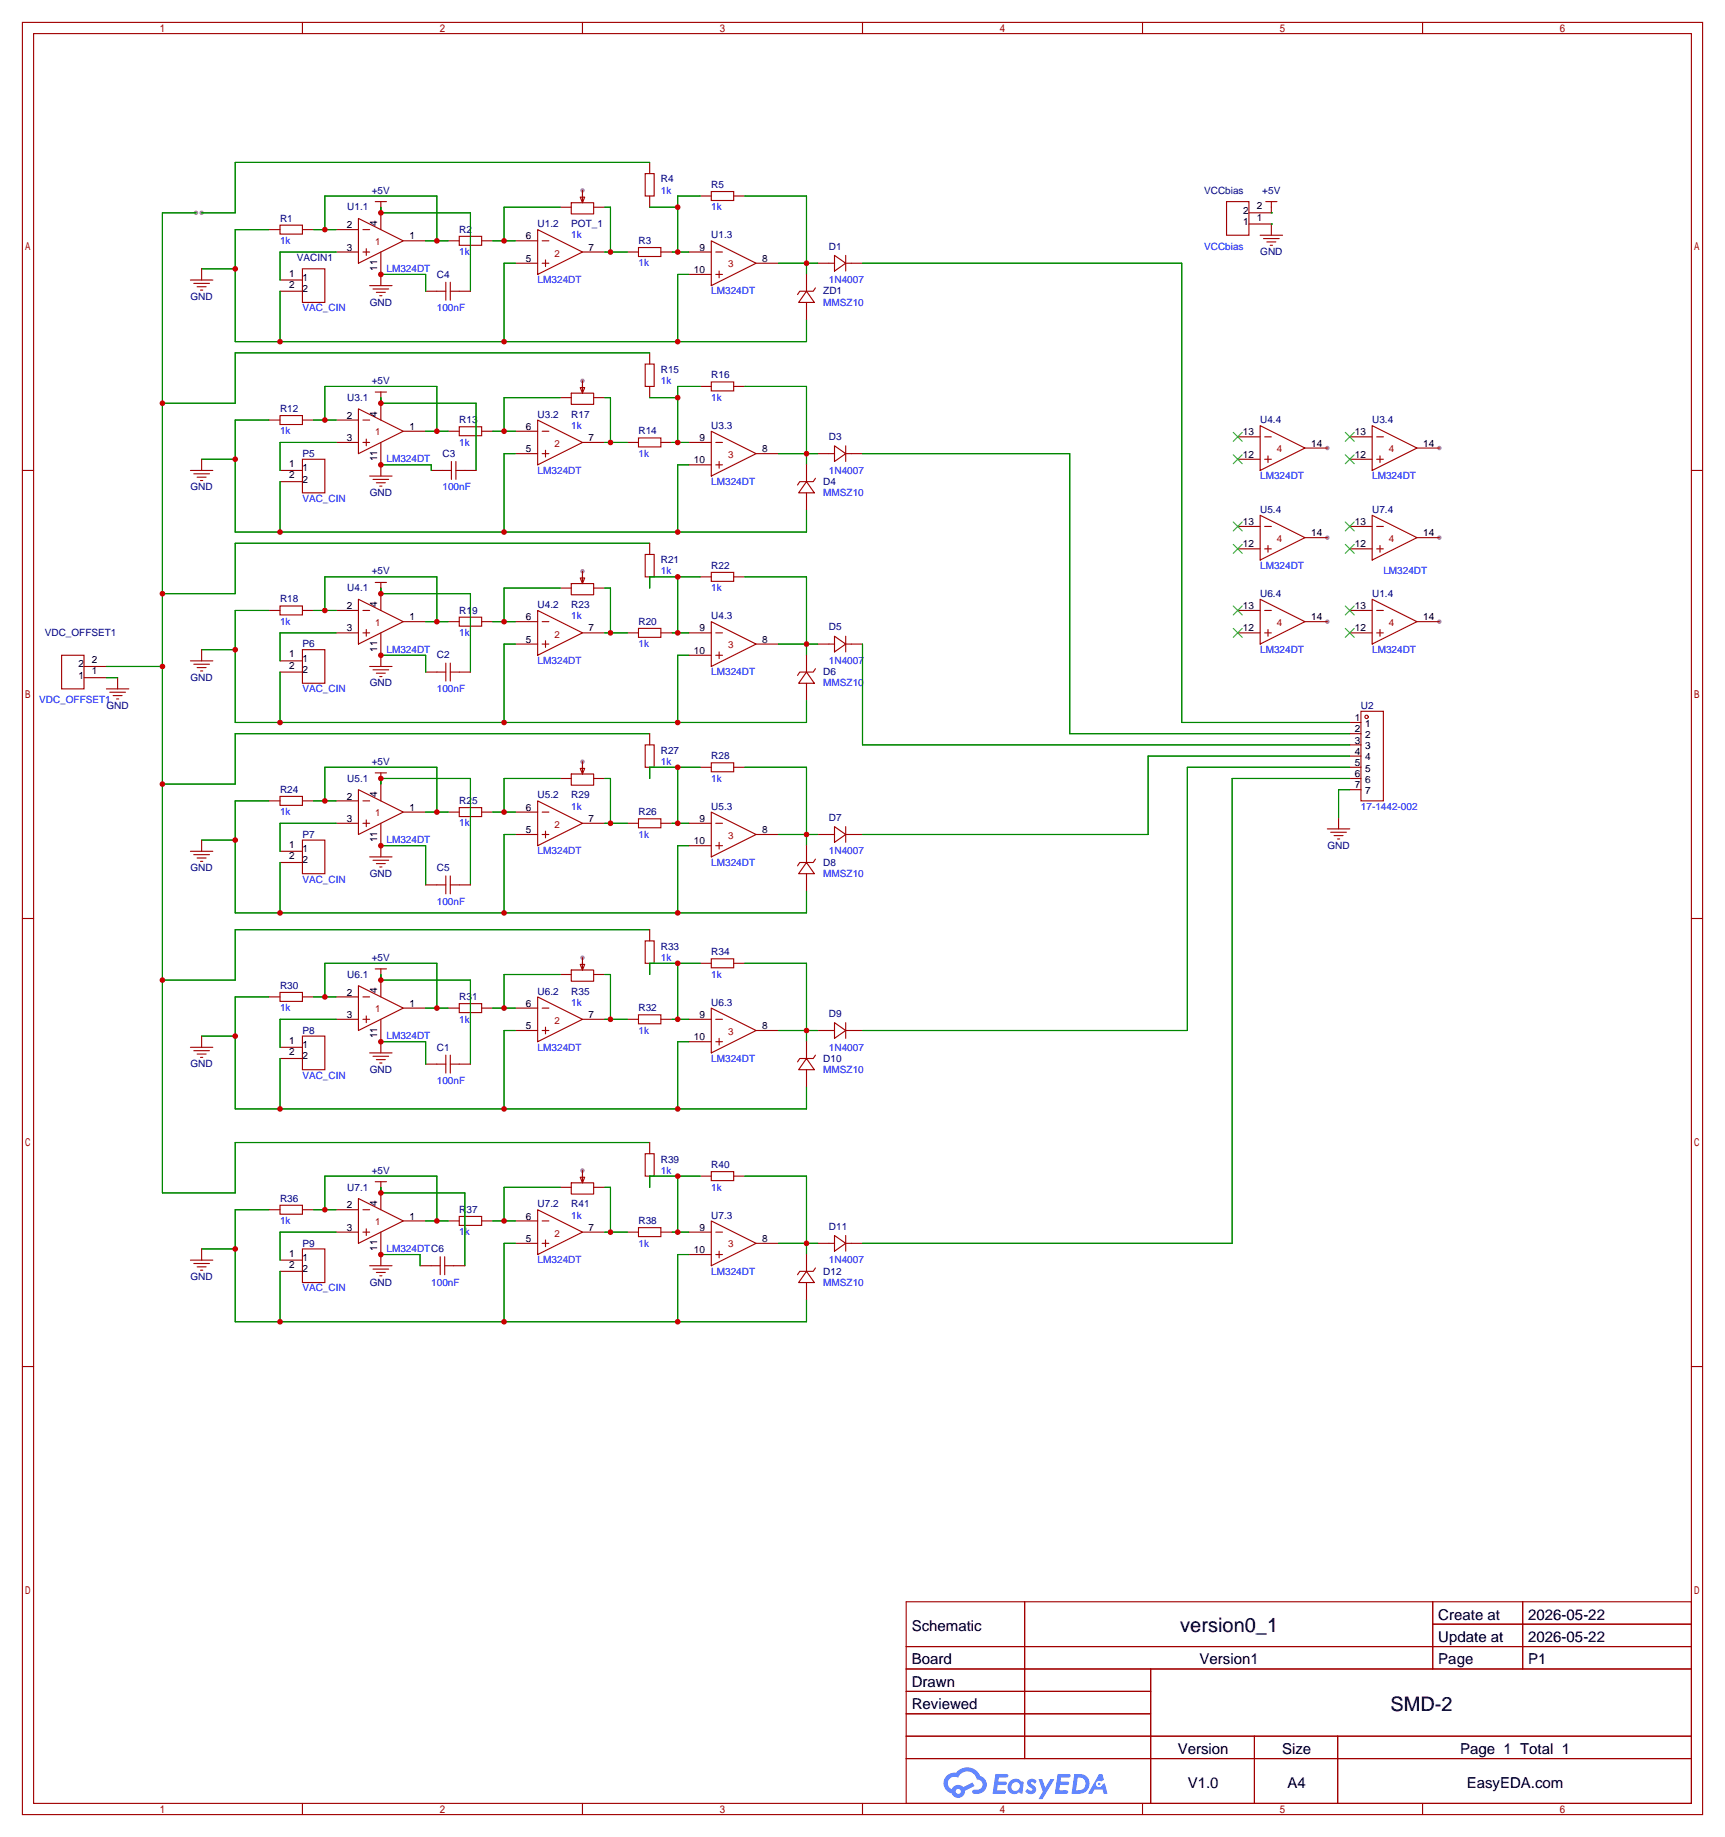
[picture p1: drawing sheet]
<svg xmlns="http://www.w3.org/2000/svg" width="391mm" height="417mm" viewBox="0 0 391 417" stroke-linecap="round" stroke-linejoin="round" font-family="sans-serif">
<g fill="#999">
<circle cx="326.4" cy="141" r=".51"/>
<circle cx="132.1" cy="43.2" r=".51"/>
<circle cx="132.1" cy="86.4" r=".51"/>
<circle cx="132.1" cy="129.5" r=".51"/>
<circle cx="132.1" cy="172.7" r=".51"/>
<circle cx="132.1" cy="217.2" r=".51"/>
<circle cx="132.1" cy="265.4" r=".51"/>
<circle cx="326.4" cy="101.6" r=".51"/>
<circle cx="326.4" cy="121.9" r=".51"/>
<circle cx="301" cy="101.6" r=".51"/>
<circle cx="301" cy="121.9" r=".51"/>
<circle cx="301" cy="141" r=".51"/>
<circle cx="45.7" cy="48.3" r=".51"/>
<circle cx="44.4" cy="48.3" r=".51"/>
</g>
<g fill="none" stroke="#a10000" stroke-width=".25">
<path d="M5.1 5.1h381v406.4h-381zM7.6 7.6h375.9v401.3h-375.9zM68.6 5.1v2.5M132.1 5.1v2.5M195.6 5.1v2.5M259.1 5.1v2.5M322.6 5.1v2.5M5.1 106.7h2.5M383.5 106.7h2.6M5.1 208.3h2.5M383.5 208.3h2.6M5.1 309.9h2.5"/>
<path d="M383.5 309.9h2.6M205.5 363.2h178v45.7h-178zM205.5 373.4h178M205.5 378.5h178M232.3 363.2v35.6M260.9 378.5v30.4M324.9 363.2v15.3M324.9 368.3h58.6M345.3 363.2v15.3M205.5 383.5h55.4M205.5 393.7h178M205.5 388.6h55.4"/>
<path d="M205.5 398.8h178M284.5 393.7v15.2M303.3 393.7v15.2M68.6 408.9v2.6M132.1 408.9v2.6M195.6 408.9v2.6M259.1 408.9v2.6M322.6 408.9v2.6"/>
</g>
<g fill="#5487ff">
<path d="M233.2 403.6a1.3 1.3 0 0 1 1.9 .3l-.4 .6a.54 .54 0 0 0-1-.2l.2 .2a1.28 1.28 0 0 1 .7 2 1.53 1.53 0 0 1-2.1-.3l.5-.6 .8 .5a.31 .31 0 0 0 .3-.3 .31 .31 0 0 0-.3-.3 1.12 1.12 0 0 1-.6-1.9z"/>
<path d="M235.5 403.4h.8l.7 2 1.2-2h.9l-2.7 4.6h-.9l1-1.7z"/>
<path d="M225.7 402.3h2.3a.46 .46 0 0 1 .5 .1 .46 .46 0 0 1 .1 .5l-.4 .2h-1.7l-.1 .9h1.6a.4 .4 0 0 1 .3 .4 .4 .4 0 0 1-.4 .4h-1.7l-.1 1.2h1.3a.46 .46 0 0 1 .6 .1 .46 .46 0 0 1 .1 .5l-.4 .2h-2.6z"/>
<path d="M239.8 402.3h2.3a.47 .47 0 0 1 .5 .1 .47 .47 0 0 1 .1 .5l-.3 .2h-1.8l-.1 .9h1.6a.4 .4 0 0 1 .4 .4 .4 .4 0 0 1-.5 .4h-1.6l-.2 1.2h1.4a.46 .46 0 0 1 .5 .1 .46 .46 0 0 1 .1 .5l-.4 .2h-2.6z"/>
<path d="M249.2 402.3h.8l.3 1.3-.6 .4a.75 .75 0 0 0-1.1 .3 .75 .75 0 0 0 .4 1 .75 .75 0 0 0 1-.7l.5-.2 .6 2.3h-.8l-.3-.9h-1.8l-.5 .9h-1z"/>
<path d="M243.6 402.3l-.6 4.5h1.4a2.27 2.27 0 0 0 2.7-2.3 2.27 2.27 0 0 0-2.7-2.2zM244.4 403.1a1.5 1.5 0 0 1 1.8 1.5 1.5 1.5 0 0 1-1.9 1.4h-.3z"/>
<path d="M229 403.9a1.6 1.6 0 0 0-.3 2.3 1.6 1.6 0 0 0 2.3 .2l.8 .4 .3-2.5-.1-.3h-.5a1.58 1.58 0 0 0-2.5-.1zM229.6 404.4a.98 .98 0 0 1 1.6 .4 .98 .98 0 0 1-1 1.3 .94 .94 0 0 1-.9-.6 .94 .94 0 0 1 .3-1.1z"/>
<path d="M214.7 402.7a2.37 2.37 0 0 0 1.1 4 1.54 1.54 0 0 0 1.8 1 1.54 1.54 0 0 0 1.2-1.6l2.2-1.1-.5-.8-2.1 1a1.57 1.57 0 0 0-2.6 .5 1.5 1.5 0 0 1-.7-2.1 1.5 1.5 0 0 1 2.2-.5 2.23 2.23 0 0 1 2.3-1.4 2.23 2.23 0 0 1 1.9 1.8 1.16 1.16 0 0 1 1.3 1.1 1.16 1.16 0 0 1-1.1 1.2h-.7a.47 .47 0 0 0-.6 .4 .47 .47 0 0 0 .5 .6 2.14 2.14 0 0 0 2.7-1.4 2.14 2.14 0 0 0-1.3-2.7 3.2 3.2 0 0 0-5.5-.7l-1.1 .1zM216.7 406.2a.6 .6 0 0 1 1.2 0 .6 .6 0 0 1-1.2 0z"/>
<circle cx="249.2" cy="404.5" r=".28"/>
</g>
<g fill="none" stroke="#a10000" stroke-width=".25">
<path d="M146.3 39.4h2v5.1h-2zM147.3 36.8v2.6M61 52.1h2.5M63.5 51.1h5.1v2h-5.1zM68.6 52.1h2.5M76.2 52.1h5.1M76.2 57.2h5.1M81.3 49.5l10.1 5.1-10.1 5.1zM82.3 52.1h1.5M82.3 57.2h1.5M83.1 56.4v1.5M85.1 45.7h2.5"/>
<path d="M86.4 45.7v6.4M86.4 57.2v7.6M91.4 54.6h5.1M101.6 54.6h2.5M104.1 53.6h5.1v2h-5.1zM109.2 54.6h2.6M116.8 54.6h5.1M116.8 59.7h5.1M121.9 52.1l10.2 5.1-10.2 5zM122.9 54.6h1.6M122.9 59.7h1.6M123.7 58.9v1.6"/>
<path d="M127 47h2.5M129.5 46h5.1v2.5h-5.1zM131.6 44.7h1l-.5 1.3zM132.1 57.2h5.1M132.1 43.2v2.5M134.6 47h2.6M142.2 57.2h2.6M144.8 56.1h5.1v2.1h-5.1zM147.3 44.4v2.6M149.9 57.2h2.5M156.2 57.2h5.1M158.7 44.4h2.6"/>
<path d="M161.3 43.4h5.1v2.1h-5.1zM161.3 54.6l10.1 5.1-10.1 5.1zM162.3 57.2h1.5M166.4 44.4h2.5M171.4 59.7h5.1M185.4 59.7h3.8M189.2 57.9l2.6 1.8-2.6 1.8zM191.8 59.7h3.8M191.8 57.9v3.6M278.1 45.7h5.1v7.6h-5.1zM283.2 50.8h5.1v2.5M285.8 53.3h5"/>
<path d="M286.5 54.1h3.6M287 45.7h2.6M287.3 54.9h2M288 55.6h.5M288.3 45.7v2.6h-5.1M43.2 63.5h5.1M43.9 64.3h3.6M44.7 65h2M45.5 65.8h.5M45.7 61v2.5M63.5 63.5h5.1M63.5 66h5.1"/>
<path d="M68.6 61h5.1v7.6h-5.1zM83.8 64.8h5.1M84.6 65.5h3.5M85.3 66.3h2.1M86.1 67.1h.5M96.5 66h4.6M101.1 64v4.1M102.1 66h4.6M102.1 64v4.1M156.2 62.2h5.1M162.3 62.2h1.5M163.1 61.5v1.5"/>
<path d="M182.9 66l1.8 2.6h-3.6zM182.9 62.2v3.8M182.9 68.6v3.8M184.9 65.3l-.5 .7h-3l-.6 .8M61 95.3h2.5M63.5 94.2h5.1v2.1h-5.1zM68.6 95.3h2.5M76.2 95.3h5.1M81.3 92.7l10.1 5.1-10.1 5.1zM82.3 95.3h1.5M83.1 99.6v1.5M85.1 88.9h2.5"/>
<path d="M86.4 88.9v6.4M91.4 97.8h5.1M101.6 97.8h2.5M104.1 96.8h5.1v2h-5.1zM109.2 97.8h2.6M116.8 97.8h5.1M121.9 95.3l10.2 5-10.2 5.1zM122.9 97.8h1.6M127 90.2h2.5M129.5 89.2h5.1v2.5h-5.1zM131.6 87.9h1l-.5 1.3zM132.1 86.4v2.5"/>
<path d="M134.6 90.2h2.6M144.8 99.3h5.1v2h-5.1zM146.3 82.6h2v5h-2zM147.3 80v2.6M147.3 87.6v2.6M158.7 87.6h2.6M161.3 86.6h5.1v2h-5.1zM161.3 97.8l10.1 5.1-10.1 5.1zM166.4 87.6h2.5M280.7 99.1h5.1M285.8 96.5l10.1 5.1-10.1 5.1zM286.8 99.1h1.5"/>
<path d="M306.1 99.1h5M311.1 96.5l10.2 5.1-10.2 5.1zM312.2 99.1h1.5M43.2 106.7h5.1M43.9 107.4h3.6M44.7 108.2h2M45.5 109h.5M45.7 104.1v2.6M63.5 106.7h5.1M63.5 109.2h5.1M68.6 104.1h5.1v7.7h-5.1zM76.2 100.3h5.1"/>
<path d="M82.3 100.3h1.5M83.8 108h5.1M84.6 108.7h3.5M85.3 109.5h2.1M86.1 110.2h.5M86.4 100.3v7.7M97.8 106.7h4.6M102.4 104.6v4.1M103.4 106.7h4.5M103.4 104.6v4.1M116.8 102.9h5.1M122.9 102.9h1.6"/>
<path d="M123.7 102.1v1.5M132.1 100.3h5.1M142.2 100.3h2.6M149.9 100.3h2.5M156.2 100.3h5.1M156.2 105.4h5.1M162.3 100.3h1.5M162.3 105.4h1.5M163.1 104.6v1.6M171.4 102.9h5.1M182.9 109.2l1.8 2.6h-3.6zM182.9 105.4v3.8"/>
<path d="M182.9 111.8v3.8M184.9 108.5l-.5 .7h-3l-.6 .8M185.4 102.9h3.8M189.2 101.1l2.6 1.8-2.6 1.7zM191.8 101.1v3.5M191.8 102.9h3.8M280.7 104.1h5.1M280.7 119.4h5.1M285.8 116.8l10.1 5.1-10.1 5.1zM286.8 104.1h1.5M286.8 119.4h1.5M287.5 103.4v1.5"/>
<path d="M295.9 101.6h5.1M306.1 104.1h5M306.1 119.4h5M311.1 116.8l10.2 5.1-10.2 5.1zM312.2 104.1h1.5M312.2 119.4h1.5M312.9 103.4v1.5M321.3 101.6h5.1M61 138.4h2.5M63.5 137.4h5.1v2h-5.1zM68.6 138.4h2.5M76.2 138.4h5.1"/>
<path d="M81.3 135.9l10.1 5.1-10.1 5.1zM82.3 138.4h1.5M85.1 132.1h2.5M86.4 132.1v6.3M104.1 140h5.1v2h-5.1zM121.9 138.4l10.2 5.1-10.2 5.1zM127 133.4h2.5M129.5 132.3h5.1v2.6h-5.1zM131.6 131.1h1l-.5 1.2zM132.1 129.5v2.6M134.6 133.4h2.6M146.3 125.7h2v5.1h-2z"/>
<path d="M147.3 123.2v2.5M147.3 130.8v2.6M158.7 130.8h2.6M161.3 129.8h5.1v2h-5.1zM166.4 130.8h2.5M280.7 138.4h5.1M280.7 124.5h5.1M285.8 135.9l10.1 5.1-10.1 5.1zM286.8 138.4h1.5M286.8 124.5h1.5M287.5 123.7v1.5M295.9 121.9h5.1"/>
<path d="M306.1 138.4h5M306.1 124.5h5M311.1 135.9l10.2 5.1-10.2 5.1zM312.2 138.4h1.5M312.2 124.5h1.5M312.9 123.7v1.5M321.3 121.9h5.1M14 148.6h5v7.6h-5zM19 153.7h5.1M19 151.1h5.1M24.1 156.2h5.1M24.9 157h3.5"/>
<path d="M25.7 157.7h2M26.4 158.5h.5M26.7 153.7v2.5M43.2 149.9h5.1M43.9 150.6h3.6M44.7 151.4h2M45.5 152.1h.5M45.7 147.3v2.6M63.5 149.9h5.1M63.5 152.4h5.1M68.6 147.3h5.1v7.6h-5.1zM76.2 143.5h5.1"/>
<path d="M82.3 143.5h1.5M83.1 142.7v1.6M83.8 151.1h5.1M84.6 151.9h3.5M85.3 152.7h2.1M86.1 153.4h.5M86.4 143.5v7.6M91.4 141h5.1M96.5 152.4h4.6M101.1 150.4v4M101.6 141h2.5M102.1 152.4h4.6"/>
<path d="M102.1 150.4v4M109.2 141h2.6M116.8 141h5.1M116.8 146.1h5.1M122.9 141h1.6M122.9 146.1h1.6M123.7 145.3v1.5M132.1 143.5h5.1M142.2 143.5h2.6M144.8 142.5h5.1v2h-5.1zM149.9 143.5h2.5M156.2 143.5h5.1"/>
<path d="M156.2 148.6h5.1M161.3 141l10.1 5.1-10.1 5zM162.3 143.5h1.5M162.3 148.6h1.5M163.1 147.8v1.6M171.4 146.1h5.1M182.9 152.4l1.8 2.5h-3.6zM182.9 148.6v3.8M182.9 154.9v3.9M184.9 151.6l-.5 .8h-3l-.6 .8M185.4 146.1h3.8M189.2 144.3l2.6 1.8-2.6 1.7z"/>
<path d="M191.8 144.3v3.5M191.8 146.1h3.8M280.7 143.5h5.1M286.8 143.5h1.5M287.5 142.7v1.6M295.9 141h5.1M306.1 143.5h5M312.2 143.5h1.5M312.9 142.7v1.6M321.3 141h5.1M81.3 179.1l10.1 5.1-10.1 5zM85.1 175.3h2.5"/>
<path d="M86.4 175.3v6.3M127 176.5h2.5M129.5 175.5h5.1v2.6h-5.1zM131.6 174.2h1l-.5 1.3zM132.1 172.7v2.6M134.6 176.5h2.6M146.3 168.9h2v5.1h-2zM147.3 166.4v2.5M147.3 174v2.5M158.7 174h2.6M161.3 173h5.1v2h-5.1zM166.4 174h2.5"/>
<path d="M306.1 163.8h2.5M306.1 166.4h2.5M306.1 168.9h2.5M306.1 171.5h2.5M306.1 174h2.5M306.1 176.5h2.5M306.1 179.1h2.5M308.6 161.3h5.1v20.3h-5.1zM43.2 193h5.1M43.9 193.8h3.6M44.7 194.6h2M45.5 195.3h.5"/>
<path d="M45.7 190.5v2.5M61 181.6h2.5M63.5 180.6h5.1v2h-5.1zM63.5 193h5.1M63.5 195.6h5.1M68.6 190.5h5.1v7.6h-5.1zM68.6 181.6h2.5M76.2 181.6h5.1M76.2 186.7h5.1M82.3 181.6h1.5M82.3 186.7h1.5M83.1 185.9v1.6"/>
<path d="M83.8 194.3h5.1M84.6 195.1h3.5M85.3 195.8h2.1M86.1 196.6h.5M86.4 186.7v7.6M91.4 184.2h5.1M101.1 198.6v4.1M101.6 184.2h2.5M102.1 198.6v4.1M104.1 183.1h5.1v2.1h-5.1zM109.2 184.2h2.6M116.8 184.2h5.1"/>
<path d="M116.8 189.2h5.1M121.9 181.6l10.2 5.1-10.2 5.1zM122.9 184.2h1.6M122.9 189.2h1.6M123.7 188.5v1.5M132.1 186.7h5.1M142.2 186.7h2.6M144.8 185.7h5.1v2h-5.1zM149.9 186.7h2.5M156.2 186.7h5.1M156.2 191.8h5.1M161.3 184.2l10.1 5-10.1 5.1z"/>
<path d="M162.3 186.7h1.5M162.3 191.8h1.5M163.1 191v1.5M171.4 189.2h5.1M182.9 195.6l1.8 2.5h-3.6zM182.9 191.8v3.8M182.9 198.1v3.8M184.9 194.8l-.5 .8h-3l-.6 .7M185.4 189.2h3.8M189.2 187.5l2.6 1.7-2.6 1.8zM191.8 187.5v3.5M191.8 189.2h3.8"/>
<path d="M301 188h5.1M301.8 188.7h3.5M302.5 189.5h2M303.3 190.2h.5M303.5 185.4v2.6M85.1 219.7h2.5M86.4 219.7v6.4M96.5 200.7h4.6M102.1 200.7h4.6M129.5 220h5.1v2.5h-5.1zM131.6 218.7h1l-.5 1.3zM132.1 217.2v2.5"/>
<path d="M146.3 213.4h2v5h-2zM147.3 210.8v2.6M147.3 218.4v2.6M158.7 218.4h2.6M161.3 217.4h5.1v2.1h-5.1zM166.4 218.4h2.5M43.2 237.5h5.1M43.9 238.3h3.6M44.7 239h2M45.5 239.8h.5M45.7 235v2.5M61 226.1h2.5"/>
<path d="M63.5 225h5.1v2.1h-5.1zM63.5 237.5h5.1M68.6 235h5.1v7.6h-5.1zM68.6 226.1h2.5M76.2 226.1h5.1M76.2 231.1h5.1M81.3 223.5l10.1 5.1-10.1 5.1zM82.3 226.1h1.5M82.3 231.1h1.5M83.1 230.4v1.5M83.8 238.8h5.1M84.6 239.5h3.5"/>
<path d="M86.4 231.1v7.7M91.4 228.6h5.1M101.1 239.3v4M101.6 228.6h2.5M102.1 239.3v4M104.1 227.6h5.1v2h-5.1zM109.2 228.6h2.6M116.8 228.6h5.1M116.8 233.7h5.1M121.9 226.1l10.2 5-10.2 5.1zM122.9 228.6h1.6M122.9 233.7h1.6"/>
<path d="M123.7 232.9v1.5M127 221h2.5M132.1 231.1h5.1M134.6 221h2.6M142.2 231.1h2.6M144.8 230.1h5.1v2.1h-5.1zM149.9 231.1h2.5M156.2 231.1h5.1M156.2 236.2h5.1M161.3 228.6l10.1 5.1-10.1 5.1zM162.3 231.1h1.5M162.3 236.2h1.5"/>
<path d="M163.1 235.5v1.5M171.4 233.7h5.1M182.9 236.2v3.8M184.9 239.3l-.5 .7h-3l-.6 .8M185.4 233.7h3.8M189.2 231.9l2.6 1.8-2.6 1.8zM191.8 231.9v3.6M191.8 233.7h3.8M63.5 240h5.1M85.3 240.3h2.1M86.1 241h.5M96.5 241.3h4.6"/>
<path d="M102.1 241.3h4.6M147.3 259.1v2.5M182.9 240l1.8 2.6h-3.6zM182.9 242.6v3.8M61 274.3h2.5M63.5 273.3h5.1v2h-5.1zM68.6 274.3h2.5M76.2 274.3h5.1M76.2 279.4h5.1M81.3 271.8l10.1 5.1-10.1 5zM82.3 274.3h1.5M82.3 279.4h1.5"/>
<path d="M83.1 278.6v1.6M85.1 268h2.5M86.4 268v6.3M86.4 279.4v7.6M91.4 276.9h5.1M101.6 276.9h2.5M104.1 275.8h5.1v2.1h-5.1zM109.2 276.9h2.6M116.8 276.9h5.1M121.9 274.3l10.2 5.1-10.2 5.1zM122.9 276.9h1.6M127 269.2h2.5"/>
<path d="M129.5 268.2h5.1v2.6h-5.1zM131.6 267h1l-.5 1.2zM132.1 265.4v2.6M132.1 279.4h5.1M134.6 269.2h2.6M142.2 279.4h2.6M144.8 278.4h5.1v2h-5.1zM146.3 261.6h2v5.1h-2zM147.3 266.7v2.5M149.9 279.4h2.5M156.2 279.4h5.1M158.7 266.7h2.6"/>
<path d="M161.3 265.7h5.1v2h-5.1zM161.3 276.9l10.1 5-10.1 5.1zM162.3 279.4h1.5M166.4 266.7h2.5M43.2 285.8h5.1M43.9 286.5h3.6M44.7 287.3h2M45.5 288h.5M45.7 283.2v2.6M63.5 285.8h5.1M63.5 288.3h5.1M68.6 283.2h5.1v7.6h-5.1z"/>
<path d="M83.8 287h5.1M84.6 287.8h3.5M85.3 288.5h2.1M86.1 289.3h.5M95.2 287h4.6M99.8 285v4.1M100.8 287h4.6M100.8 285v4.1M116.8 281.9h5.1M122.9 281.9h1.6M123.7 281.2v1.5M156.2 284.5h5.1"/>
<path d="M162.3 284.5h1.5M163.1 283.7v1.5M171.4 281.9h5.1M182.9 288.3l1.8 2.5h-3.6zM182.9 284.5v3.8M182.9 290.8v3.8M184.9 287.5l-.5 .8h-3l-.6 .8M185.4 281.9h3.8M189.2 280.2l2.6 1.7-2.6 1.8zM191.8 280.2v3.5M191.8 281.9h3.8"/>
<circle cx="309.9" cy="162.6" r=".38"/>
</g>
<g fill="none" stroke="#3c3" stroke-width=".25">
<path d="M279.7 98l2 2.1M281.7 98l-2 2.1M305.1 98l2 2.1M307.1 98l-2 2.1M279.7 103.1l2 2.1M279.7 118.4l2 2M281.7 103.1l-2 2.1M281.7 118.4l-2 2M305.1 103.1l2 2.1M305.1 118.4l2 2M307.1 103.1l-2 2.1M307.1 118.4l-2 2"/>
<path d="M279.7 123.4l2 2.1M279.7 137.4l2 2M281.7 123.4l-2 2.1M281.7 137.4l-2 2M305.1 137.4l2 2M305.1 123.4l2 2.1M307.1 137.4l-2 2M307.1 123.4l-2 2.1M279.7 142.5l2 2M281.7 142.5l-2 2M305.1 142.5l2 2M307.1 142.5l-2 2"/>
</g>
<g fill="none" stroke="#008700" stroke-width=".25">
<path d="M147.3 36.8h-94v11.5h-7.6M44.4 48.3h-7.6v222.2h16.5v-11.4h94M61 52.1h-7.7v25.4h129.6v-5.1M71.1 52.1h5.1M73.7 52.1v-7.7h25.4v10.2M76.2 57.2h-12.7v6.3M86.4 47v1.3h20.3v17.7M96.5 54.6h5.1M111.8 54.6h5M116.8 59.7h-2.5v17.8M127 47h-12.7v7.6M137.2 47h1.2v10.2"/>
<path d="M137.2 57.2h5M147.3 47h6.4M152.4 57.2h3.8M158.7 44.4h-5v12.8M168.9 44.4h14v17.8M176.5 59.7h8.9M195.6 59.7h72.4v104.1h38.1M288.3 48.3h.1M288.3 50.8h.1M45.7 61h7.6M63.5 66v11.5M86.4 62.2h10.1v3.8"/>
<path d="M156.2 62.2h-2.5v15.3M61 95.3h-7.7v25.4h129.6v-5.1M71.1 95.3h5.1M73.7 95.3v-7.7h25.4v10.2M86.4 90.2v1.2h21.5v15.3M96.5 97.8h5.1M111.8 97.8h5M127 90.2h-12.7v7.6M137.2 90.2h1.2v10.1M147.3 80h-94v11.4h-16.5M147.3 90.2h6.4M158.7 87.6h-5v12.7"/>
<path d="M168.9 87.6h14v17.8M45.7 104.1h7.6M63.5 109.2v11.5M76.2 100.3h-12.7v6.4M86.4 105.4h11.4v1.3M116.8 102.9h-2.5v17.8M137.2 100.3h5M152.4 100.3h3.8M156.2 105.4h-2.5v15.3M176.5 102.9h8.9M195.6 102.9h47v63.5h63.5M61 138.4h-7.7v25.4h129.6v-5"/>
<path d="M71.1 138.4h5.1M73.7 138.4v-7.6h25.4v10.2M86.4 133.4v1.2h20.3v17.8M127 133.4h-12.7v7.6M137.2 133.4h1.2v10.1M147.3 123.2h-94v11.4h-16.5M153.7 130.8v12.7M158.7 130.8h-11.4v2.6M168.9 130.8h14v17.8M24.1 151.1h12.7M24.1 153.7h2.6M45.7 147.3h7.6"/>
<path d="M63.5 152.4v11.4M76.2 143.5h-12.7v6.4M86.4 148.6h10.1v3.8M96.5 141h5.1M111.8 141h5M116.8 146.1h-2.5v17.7M137.2 143.5h5M152.4 143.5h3.8M156.2 148.6h-2.5v15.2M176.5 146.1h8.9M195.6 146.1v22.8h110.5M86.4 177.8v-1.3h20.3v24.2"/>
<path d="M127 176.5h-12.7v7.7M137.2 176.5h1.2v10.2M147.3 166.4h-94v11.4h-16.5M153.7 174v12.7M158.7 174h-11.4v2.5M168.9 174h14v17.8M306.1 179.1h-2.6v6.3M306.1 176.5h-26.7v105.4h-83.8M306.1 174h-36.9v59.7h-73.6M306.1 171.5h-45.8v17.7h-64.7M45.7 190.5h7.6M61 181.6h-7.7v25.4h129.6v-5.1"/>
<path d="M63.5 195.6v11.4M71.1 181.6h5.1M73.7 181.6v-7.6h25.4v10.2M76.2 186.7h-12.7v6.3M86.4 191.8h10.1v8.9M96.5 184.2h5.1M111.8 184.2h5M116.8 189.2h-2.5v17.8M137.2 186.7h5M152.4 186.7h3.8M156.2 191.8h-2.5v15.2M176.5 189.2h8.9"/>
<path d="M147.3 210.8h-94v11.5h-16.5M153.7 218.4v12.7M158.7 218.4h-11.4v2.6M168.9 218.4h14v17.8M45.7 235h7.6M61 226.1h-7.7v25.4h129.6v-5.1M71.1 226.1h5.1M73.7 226.1v-7.7h25.4v10.2M76.2 231.1h-12.7v6.4M86.4 221v1.3h20.3v19M86.4 236.2h10.1v5.1M96.5 228.6h5.1"/>
<path d="M111.8 228.6h5M116.8 233.7h-2.5v17.8M127 221h-12.7v7.6M137.2 221h1.2v10.1M137.2 231.1h5M152.4 231.1h3.8M156.2 236.2h-2.5v15.3M176.5 233.7h8.9M63.5 240v11.5M61 274.3h-7.7v25.4h129.6v-5.1M71.1 274.3h5.1M73.7 274.3v-7.6h25.4v10.2"/>
<path d="M76.2 279.4h-12.7v6.4M86.4 269.2v1.3h19v16.5M96.5 276.9h5.1M111.8 276.9h5M127 269.2h-12.7v7.7M137.2 269.2h1.2v10.2M137.2 279.4h5M152.4 279.4h3.8M153.7 266.7v12.7M158.7 266.7h-11.4v2.5M168.9 266.7h14v17.8M45.7 283.2h7.6"/>
<path d="M63.5 288.3v11.4M86.4 284.5h8.8v2.5M116.8 281.9h-2.5v17.8M156.2 284.5h-2.5v15.2M176.5 281.9h8.9"/>
</g>
<g fill="#c00">
<circle cx="86.4" cy="48.3" r=".63"/>
<circle cx="114.3" cy="54.6" r=".63"/>
<circle cx="138.4" cy="57.1" r=".63"/>
<circle cx="153.7" cy="57.1" r=".63"/>
<circle cx="153.7" cy="47" r=".63"/>
<circle cx="182.9" cy="59.7" r=".63"/>
<circle cx="53.3" cy="61" r=".63"/>
<circle cx="63.5" cy="77.5" r=".63"/>
<circle cx="114.3" cy="77.5" r=".63"/>
<circle cx="153.7" cy="77.5" r=".63"/>
<circle cx="73.7" cy="52.1" r=".63"/>
<circle cx="99.1" cy="54.6" r=".63"/>
<circle cx="86.4" cy="91.4" r=".63"/>
<circle cx="114.3" cy="97.8" r=".63"/>
<circle cx="138.4" cy="100.3" r=".63"/>
<circle cx="153.7" cy="100.3" r=".63"/>
<circle cx="153.7" cy="90.2" r=".63"/>
<circle cx="182.9" cy="102.9" r=".63"/>
<circle cx="36.8" cy="91.4" r=".63"/>
<circle cx="36.8" cy="134.6" r=".63"/>
<circle cx="36.8" cy="151.1" r=".63"/>
<circle cx="36.8" cy="177.8" r=".63"/>
<circle cx="36.8" cy="222.2" r=".63"/>
<circle cx="53.3" cy="104.1" r=".63"/>
<circle cx="63.5" cy="120.6" r=".63"/>
<circle cx="114.3" cy="120.6" r=".63"/>
<circle cx="153.7" cy="120.6" r=".63"/>
<circle cx="73.7" cy="95.2" r=".63"/>
<circle cx="99.1" cy="97.8" r=".63"/>
<circle cx="86.4" cy="134.6" r=".63"/>
<circle cx="114.3" cy="141" r=".63"/>
<circle cx="138.4" cy="143.5" r=".63"/>
<circle cx="153.7" cy="143.5" r=".63"/>
<circle cx="153.7" cy="130.8" r=".63"/>
<circle cx="182.9" cy="146" r=".63"/>
<circle cx="53.3" cy="147.3" r=".63"/>
<circle cx="63.5" cy="163.8" r=".63"/>
<circle cx="114.3" cy="163.8" r=".63"/>
<circle cx="153.7" cy="163.8" r=".63"/>
<circle cx="73.7" cy="138.4" r=".63"/>
<circle cx="99.1" cy="141" r=".63"/>
<circle cx="86.4" cy="176.5" r=".63"/>
<circle cx="114.3" cy="184.1" r=".63"/>
<circle cx="138.4" cy="186.7" r=".63"/>
<circle cx="153.7" cy="186.7" r=".63"/>
<circle cx="153.7" cy="174" r=".63"/>
<circle cx="182.9" cy="189.2" r=".63"/>
<circle cx="53.3" cy="190.5" r=".63"/>
<circle cx="63.5" cy="207" r=".63"/>
<circle cx="114.3" cy="207" r=".63"/>
<circle cx="153.7" cy="207" r=".63"/>
<circle cx="73.7" cy="181.6" r=".63"/>
<circle cx="99.1" cy="184.1" r=".63"/>
<circle cx="86.4" cy="222.2" r=".63"/>
<circle cx="114.3" cy="228.6" r=".63"/>
<circle cx="138.4" cy="231.1" r=".63"/>
<circle cx="153.7" cy="231.1" r=".63"/>
<circle cx="153.7" cy="218.4" r=".63"/>
<circle cx="182.9" cy="233.7" r=".63"/>
<circle cx="53.3" cy="234.9" r=".63"/>
<circle cx="63.5" cy="251.5" r=".63"/>
<circle cx="114.3" cy="251.5" r=".63"/>
<circle cx="153.7" cy="251.5" r=".63"/>
<circle cx="73.7" cy="226.1" r=".63"/>
<circle cx="99.1" cy="228.6" r=".63"/>
<circle cx="86.4" cy="270.5" r=".63"/>
<circle cx="114.3" cy="276.9" r=".63"/>
<circle cx="138.4" cy="279.4" r=".63"/>
<circle cx="153.7" cy="279.4" r=".63"/>
<circle cx="153.7" cy="266.7" r=".63"/>
<circle cx="182.9" cy="281.9" r=".63"/>
<circle cx="53.3" cy="283.2" r=".63"/>
<circle cx="63.5" cy="299.7" r=".63"/>
<circle cx="114.3" cy="299.7" r=".63"/>
<circle cx="153.7" cy="299.7" r=".63"/>
<circle cx="73.7" cy="274.3" r=".63"/>
<circle cx="99.1" cy="276.9" r=".63"/>
<circle cx="86.4" cy="191.8" r=".63"/>
<circle cx="86.4" cy="148.6" r=".63"/>
<circle cx="86.4" cy="105.4" r=".63"/>
<circle cx="86.4" cy="62.2" r=".63"/>
<circle cx="86.4" cy="236.2" r=".63"/>
<circle cx="86.4" cy="284.5" r=".63"/>
</g>
<g font-size="4.5">
<text x="267.6" y="370.1">version0_1</text>
<text x="315.3" y="387.9">SMD-2</text>
</g>
<g font-size="3.4">
<text x="206.8" y="369.8">Schematic</text>
<text x="326.2" y="367.3">Create at</text>
<text x="346.6" y="367.3">2026-05-22</text>
<text x="206.8" y="377.4">Board</text>
<text x="272" y="377.4">Version1</text>
<text x="326.2" y="372.4">Update at</text>
<text x="326.2" y="377.4">Page</text>
<text x="346.6" y="372.4">2026-05-22</text>
<text x="346.6" y="377.4">P1</text>
<text x="206.8" y="382.5">Drawn</text>
<text x="206.8" y="387.6">Reviewed</text>
<text x="267.1" y="397.8">Version</text>
<text x="290.7" y="397.8">Size</text>
<text x="331.1" y="397.8">Page 1 Total 1</text>
<text x="269.3" y="405.4">V1.0</text>
<text x="291.9" y="405.4">A4</text>
<text x="332.6" y="405.4">EasyEDA.com</text>
</g>
<g font-size="2.3" fill="#000080">
<text x="149.9" y="41.4">R4</text>
<text x="78.7" y="47.7">U1.1</text>
<text x="84.3" y="43.9">+5V</text>
<text x="161.3" y="42.6">R5</text>
<text x="273" y="43.9">VCCbias</text>
<text x="286.2" y="43.9">+5V</text>
<text x="63.5" y="50.3">R1</text>
<text x="104.1" y="52.8">R2</text>
<text x="121.9" y="51.5">U1.2</text>
<text x="129.5" y="51.5">POT_1</text>
<text x="67.3" y="59.1">VACIN1</text>
<text x="144.8" y="55.3">R3</text>
<text x="161.3" y="54.1">U1.3</text>
<text x="188" y="56.6">D1</text>
<text x="285.8" y="57.9">GND</text>
<text x="99.1" y="63">C4</text>
<text x="43.2" y="68">GND</text>
<text x="83.8" y="69.3">GND</text>
<text x="186.7" y="66.8">ZD1</text>
<text x="84.3" y="87.1">+5V</text>
<text x="149.9" y="84.5">R15</text>
<text x="161.3" y="85.8">R16</text>
<text x="63.5" y="93.4">R12</text>
<text x="78.7" y="90.9">U3.1</text>
<text x="104.1" y="96">R13</text>
<text x="121.9" y="94.7">U3.2</text>
<text x="129.5" y="94.7">R17</text>
<text x="285.8" y="96">U4.4</text>
<text x="311.1" y="96">U3.4</text>
<text x="144.8" y="98.5">R14</text>
<text x="161.3" y="97.2">U3.3</text>
<text x="188" y="99.8">D3</text>
<text x="68.6" y="103.6">P5</text>
<text x="100.3" y="103.6">C3</text>
<text x="43.2" y="111.2">GND</text>
<text x="83.8" y="112.5">GND</text>
<text x="186.7" y="109.9">D4</text>
<text x="285.8" y="116.3">U5.4</text>
<text x="311.1" y="116.3">U7.4</text>
<text x="84.3" y="130.3">+5V</text>
<text x="149.9" y="127.7">R21</text>
<text x="161.3" y="129">R22</text>
<text x="63.5" y="136.6">R18</text>
<text x="78.7" y="134.1">U4.1</text>
<text x="121.9" y="137.9">U4.2</text>
<text x="129.5" y="137.9">R23</text>
<text x="285.8" y="135.3">U6.4</text>
<text x="311.1" y="135.3">U1.4</text>
<text x="104.1" y="139.2">R19</text>
<text x="144.8" y="141.7">R20</text>
<text x="161.3" y="140.4">U4.3</text>
<text x="188" y="143">D5</text>
<text x="10.2" y="144.2">VDC_OFFSET1</text>
<text x="68.6" y="146.8">P6</text>
<text x="99.1" y="149.3">C2</text>
<text x="43.2" y="154.4">GND</text>
<text x="83.8" y="155.7">GND</text>
<text x="186.7" y="153.1">D6</text>
<text x="24.2" y="160.7">GND</text>
<text x="308.6" y="160.7">U2</text>
<text x="84.3" y="173.4">+5V</text>
<text x="149.9" y="170.9">R27</text>
<text x="161.3" y="172.2">R28</text>
<text x="63.5" y="179.8">R24</text>
<text x="78.7" y="177.3">U5.1</text>
<text x="104.1" y="182.3">R25</text>
<text x="121.9" y="181.1">U5.2</text>
<text x="129.5" y="181.1">R29</text>
<text x="144.8" y="184.9">R26</text>
<text x="161.3" y="183.6">U5.3</text>
<text x="68.6" y="190">P7</text>
<text x="188" y="186.1">D7</text>
<text x="43.2" y="197.6">GND</text>
<text x="99.1" y="197.6">C5</text>
<text x="186.7" y="196.3">D8</text>
<text x="301" y="192.5">GND</text>
<text x="83.8" y="198.8">GND</text>
<text x="149.9" y="215.4">R33</text>
<text x="78.7" y="221.7">U6.1</text>
<text x="84.3" y="217.9">+5V</text>
<text x="161.3" y="216.6">R34</text>
<text x="63.5" y="224.2">R30</text>
<text x="104.1" y="226.8">R31</text>
<text x="121.9" y="225.5">U6.2</text>
<text x="129.5" y="225.5">R35</text>
<text x="144.8" y="229.3">R32</text>
<text x="161.3" y="228.1">U6.3</text>
<text x="188" y="230.6">D9</text>
<text x="68.6" y="234.4">P8</text>
<text x="99.1" y="238.2">C1</text>
<text x="43.2" y="242">GND</text>
<text x="83.8" y="243.3">GND</text>
<text x="186.7" y="240.8">D10</text>
<text x="149.9" y="263.6">R39</text>
<text x="78.7" y="270">U7.1</text>
<text x="84.3" y="266.2">+5V</text>
<text x="161.3" y="264.9">R40</text>
<text x="63.5" y="272.5">R36</text>
<text x="104.1" y="275">R37</text>
<text x="121.9" y="273.8">U7.2</text>
<text x="129.5" y="273.8">R41</text>
<text x="144.8" y="277.6">R38</text>
<text x="161.3" y="276.3">U7.3</text>
<text x="188" y="278.9">D11</text>
<text x="68.6" y="282.7">P9</text>
<text x="43.2" y="290.3">GND</text>
<text x="83.8" y="291.6">GND</text>
<text x="186.7" y="289">D12</text>
</g>
<g font-size="2.3" fill="#00f">
<text x="149.9" y="43.9">1k</text>
<text x="161.3" y="47.7">1k</text>
<text x="63.5" y="55.3">1k</text>
<text x="104.1" y="57.9">1k</text>
<text x="129.5" y="54.1">1k</text>
<text x="273" y="56.6">VCCbias</text>
<text x="87.6" y="61.7">LM324DT</text>
<text x="121.9" y="64.2">LM324DT</text>
<text x="144.8" y="60.4">1k</text>
<text x="188" y="64.2">1N4007</text>
<text x="68.6" y="70.6">VAC_CIN</text>
<text x="99.1" y="70.6">100nF</text>
<text x="161.3" y="66.8">LM324DT</text>
<text x="186.7" y="69.3">MMSZ10</text>
<text x="149.9" y="87.1">1k</text>
<text x="161.3" y="90.9">1k</text>
<text x="63.5" y="98.5">1k</text>
<text x="104.1" y="101.1">1k</text>
<text x="129.5" y="97.2">1k</text>
<text x="87.6" y="104.9">LM324DT</text>
<text x="121.9" y="107.4">LM324DT</text>
<text x="144.8" y="103.6">1k</text>
<text x="188" y="107.4">1N4007</text>
<text x="68.6" y="113.8">VAC_CIN</text>
<text x="100.3" y="111.2">100nF</text>
<text x="161.3" y="109.9">LM324DT</text>
<text x="186.7" y="112.5">MMSZ10</text>
<text x="285.8" y="108.7">LM324DT</text>
<text x="311.1" y="108.7">LM324DT</text>
<text x="149.9" y="130.3">1k</text>
<text x="285.8" y="129">LM324DT</text>
<text x="313.7" y="130.3">LM324DT</text>
<text x="161.3" y="134.1">1k</text>
<text x="63.5" y="141.7">1k</text>
<text x="129.5" y="140.4">1k</text>
<text x="87.6" y="148">LM324DT</text>
<text x="104.1" y="144.2">1k</text>
<text x="144.8" y="146.8">1k</text>
<text x="285.8" y="148">LM324DT</text>
<text x="311.1" y="148">LM324DT</text>
<text x="121.9" y="150.6">LM324DT</text>
<text x="161.3" y="153.1">LM324DT</text>
<text x="186.7" y="155.7">MMSZ10</text>
<text x="188" y="150.6">1N4007</text>
<text x="8.9" y="159.5">VDC_OFFSET1</text>
<text x="68.6" y="156.9">VAC_CIN</text>
<text x="99.1" y="156.9">100nF</text>
<text x="149.9" y="173.4">1k</text>
<text x="161.3" y="177.3">1k</text>
<text x="63.5" y="184.9">1k</text>
<text x="129.5" y="183.6">1k</text>
<text x="308.6" y="183.6">17-1442-002</text>
<text x="87.6" y="191.2">LM324DT</text>
<text x="104.1" y="187.4">1k</text>
<text x="144.8" y="190">1k</text>
<text x="121.9" y="193.8">LM324DT</text>
<text x="161.3" y="196.3">LM324DT</text>
<text x="188" y="193.8">1N4007</text>
<text x="68.6" y="200.1">VAC_CIN</text>
<text x="186.7" y="198.8">MMSZ10</text>
<text x="99.1" y="205.2">100nF</text>
<text x="149.9" y="217.9">1k</text>
<text x="161.3" y="221.7">1k</text>
<text x="63.5" y="229.3">1k</text>
<text x="104.1" y="231.9">1k</text>
<text x="129.5" y="228.1">1k</text>
<text x="87.6" y="235.7">LM324DT</text>
<text x="121.9" y="238.2">LM324DT</text>
<text x="144.8" y="234.4">1k</text>
<text x="188" y="238.2">1N4007</text>
<text x="68.6" y="244.6">VAC_CIN</text>
<text x="99.1" y="245.8">100nF</text>
<text x="161.3" y="240.8">LM324DT</text>
<text x="186.7" y="243.3">MMSZ10</text>
<text x="149.9" y="266.2">1k</text>
<text x="161.3" y="270">1k</text>
<text x="63.5" y="277.6">1k</text>
<text x="104.1" y="280.1">1k</text>
<text x="129.5" y="276.3">1k</text>
<text x="87.6" y="283.9">LM324DTC6</text>
<text x="121.9" y="286.5">LM324DT</text>
<text x="144.8" y="282.7">1k</text>
<text x="188" y="286.5">1N4007</text>
<text x="68.6" y="292.8">VAC_CIN</text>
<text x="97.8" y="291.6">100nF</text>
<text x="161.3" y="289">LM324DT</text>
<text x="186.7" y="291.6">MMSZ10</text>
</g>
<g font-size="2.3">
<text x="285" y="47.5">2</text>
<text x="78.6" y="51.8">2</text>
<text x="85.6" y="51.3" transform="rotate(-90 85.6 51.3)">4</text>
<text x="281.9" y="51">1</text>
<text x="281.9" y="48.5">2</text>
<text x="285" y="50">1</text>
<text x="78.6" y="56.8">3</text>
<text x="92.8" y="54.3">1</text>
<text x="119.3" y="59.4">5</text>
<text x="119.3" y="54.3">6</text>
<text x="133.5" y="56.8">7</text>
<text x="158.6" y="56.8">9</text>
<text x="172.8" y="59.4">8</text>
<text x="65.6" y="62.7">1</text>
<text x="65.6" y="65.2">2</text>
<text x="68.6" y="63.7">1</text>
<text x="85.6" y="61.4" transform="rotate(-90 85.6 61.4)">11</text>
<text x="157.4" y="61.9">10</text>
<text x="68.6" y="66.3">2</text>
<text x="78.6" y="94.9">2</text>
<text x="85.6" y="94.5" transform="rotate(-90 85.6 94.5)">4</text>
<text x="78.6" y="100">3</text>
<text x="92.8" y="97.5">1</text>
<text x="119.3" y="97.5">6</text>
<text x="133.5" y="100">7</text>
<text x="158.6" y="100">9</text>
<text x="281.8" y="98.7">13</text>
<text x="297.3" y="101.3">14</text>
<text x="307.2" y="98.7">13</text>
<text x="322.7" y="101.3">14</text>
<text x="65.6" y="105.9">1</text>
<text x="68.6" y="106.9">1</text>
<text x="85.6" y="104.6" transform="rotate(-90 85.6 104.6)">11</text>
<text x="119.3" y="102.6">5</text>
<text x="157.4" y="105.1">10</text>
<text x="172.8" y="102.6">8</text>
<text x="281.8" y="103.8">12</text>
<text x="307.2" y="103.8">12</text>
<text x="65.6" y="108.4">2</text>
<text x="68.6" y="109.4">2</text>
<text x="281.8" y="119.1">13</text>
<text x="307.2" y="119.1">13</text>
<text x="281.8" y="124.1">12</text>
<text x="297.3" y="121.6">14</text>
<text x="307.2" y="124.1">12</text>
<text x="322.7" y="121.6">14</text>
<text x="85.6" y="137.6" transform="rotate(-90 85.6 137.6)">4</text>
<text x="78.6" y="138.1">2</text>
<text x="78.6" y="143.2">3</text>
<text x="92.8" y="140.7">1</text>
<text x="119.3" y="140.7">6</text>
<text x="133.5" y="143.2">7</text>
<text x="158.6" y="143.2">9</text>
<text x="281.8" y="143.2">12</text>
<text x="281.8" y="138.1">13</text>
<text x="297.3" y="140.7">14</text>
<text x="307.2" y="143.2">12</text>
<text x="307.2" y="138.1">13</text>
<text x="322.7" y="140.7">14</text>
<text x="65.6" y="149.1">1</text>
<text x="85.6" y="147.8" transform="rotate(-90 85.6 147.8)">11</text>
<text x="119.3" y="145.7">5</text>
<text x="157.4" y="148.3">10</text>
<text x="172.8" y="145.7">8</text>
<text x="17.8" y="153.9">1</text>
<text x="17.8" y="151.3">2</text>
<text x="20.8" y="152.9">1</text>
<text x="20.8" y="150.3">2</text>
<text x="65.6" y="151.6">2</text>
<text x="68.6" y="150.1">1</text>
<text x="68.6" y="152.6">2</text>
<text x="307.2" y="163.5">1</text>
<text x="307.2" y="166.1">2</text>
<text x="309.5" y="164.8">1</text>
<text x="309.5" y="167.3">2</text>
<text x="307.2" y="168.6">3</text>
<text x="307.2" y="171.1">4</text>
<text x="307.2" y="173.7">5</text>
<text x="309.5" y="169.9">3</text>
<text x="309.5" y="172.4">4</text>
<text x="307.2" y="176.2">6</text>
<text x="307.2" y="178.8">7</text>
<text x="309.5" y="174.9">5</text>
<text x="309.5" y="177.5">6</text>
<text x="78.6" y="181.3">2</text>
<text x="85.6" y="180.8" transform="rotate(-90 85.6 180.8)">4</text>
<text x="92.8" y="183.8">1</text>
<text x="119.3" y="183.8">6</text>
<text x="309.5" y="180">7</text>
<text x="78.6" y="186.4">3</text>
<text x="85.6" y="191" transform="rotate(-90 85.6 191)">11</text>
<text x="119.3" y="188.9">5</text>
<text x="133.5" y="186.4">7</text>
<text x="157.4" y="191.5">10</text>
<text x="158.6" y="186.4">9</text>
<text x="172.8" y="188.9">8</text>
<text x="65.6" y="192.2">1</text>
<text x="65.6" y="194.8">2</text>
<text x="68.6" y="193.3">1</text>
<text x="68.6" y="195.8">2</text>
<text x="78.6" y="225.7">2</text>
<text x="85.6" y="225.3" transform="rotate(-90 85.6 225.3)">4</text>
<text x="78.6" y="230.8">3</text>
<text x="92.8" y="228.3">1</text>
<text x="119.3" y="233.4">5</text>
<text x="119.3" y="228.3">6</text>
<text x="133.5" y="230.8">7</text>
<text x="158.6" y="230.8">9</text>
<text x="172.8" y="233.4">8</text>
<text x="65.6" y="236.7">1</text>
<text x="65.6" y="239.2">2</text>
<text x="68.6" y="237.7">1</text>
<text x="85.6" y="235.4" transform="rotate(-90 85.6 235.4)">11</text>
<text x="157.4" y="235.9">10</text>
<text x="68.6" y="240.2">2</text>
<text x="78.6" y="274">2</text>
<text x="85.6" y="273.5" transform="rotate(-90 85.6 273.5)">4</text>
<text x="78.6" y="279.1">3</text>
<text x="92.8" y="276.5">1</text>
<text x="119.3" y="281.6">5</text>
<text x="119.3" y="276.5">6</text>
<text x="133.5" y="279.1">7</text>
<text x="158.6" y="279.1">9</text>
<text x="172.8" y="281.6">8</text>
<text x="65.6" y="285">1</text>
<text x="65.6" y="287.5">2</text>
<text x="68.6" y="286">1</text>
<text x="85.6" y="283.7" transform="rotate(-90 85.6 283.7)">11</text>
<text x="157.4" y="284.2">10</text>
<text x="68.6" y="288.5">2</text>
</g>
<g font-size="2.2" fill="#a00000">
<text x="85.1" y="55.5">1</text>
<text x="125.7" y="58.2">2</text>
<text x="165.1" y="60.6">3</text>
<text x="85.1" y="98.7">1</text>
<text x="125.7" y="101.4">2</text>
<text x="165.1" y="103.8">3</text>
<text x="289.6" y="102.5">4</text>
<text x="315" y="102.5">4</text>
<text x="289.6" y="122.8">4</text>
<text x="315" y="122.8">4</text>
<text x="85.1" y="141.9">1</text>
<text x="289.6" y="141.9">4</text>
<text x="315" y="141.9">4</text>
<text x="125.7" y="144.6">2</text>
<text x="165.1" y="147">3</text>
<text x="85.1" y="185.1">1</text>
<text x="125.7" y="187.8">2</text>
<text x="165.1" y="190.2">3</text>
<text x="85.1" y="229.5">1</text>
<text x="125.7" y="232.2">2</text>
<text x="165.1" y="234.6">3</text>
<text x="85.1" y="277.8">1</text>
<text x="125.7" y="280.5">2</text>
<text x="165.1" y="282.9">3</text>
</g>
</svg>
